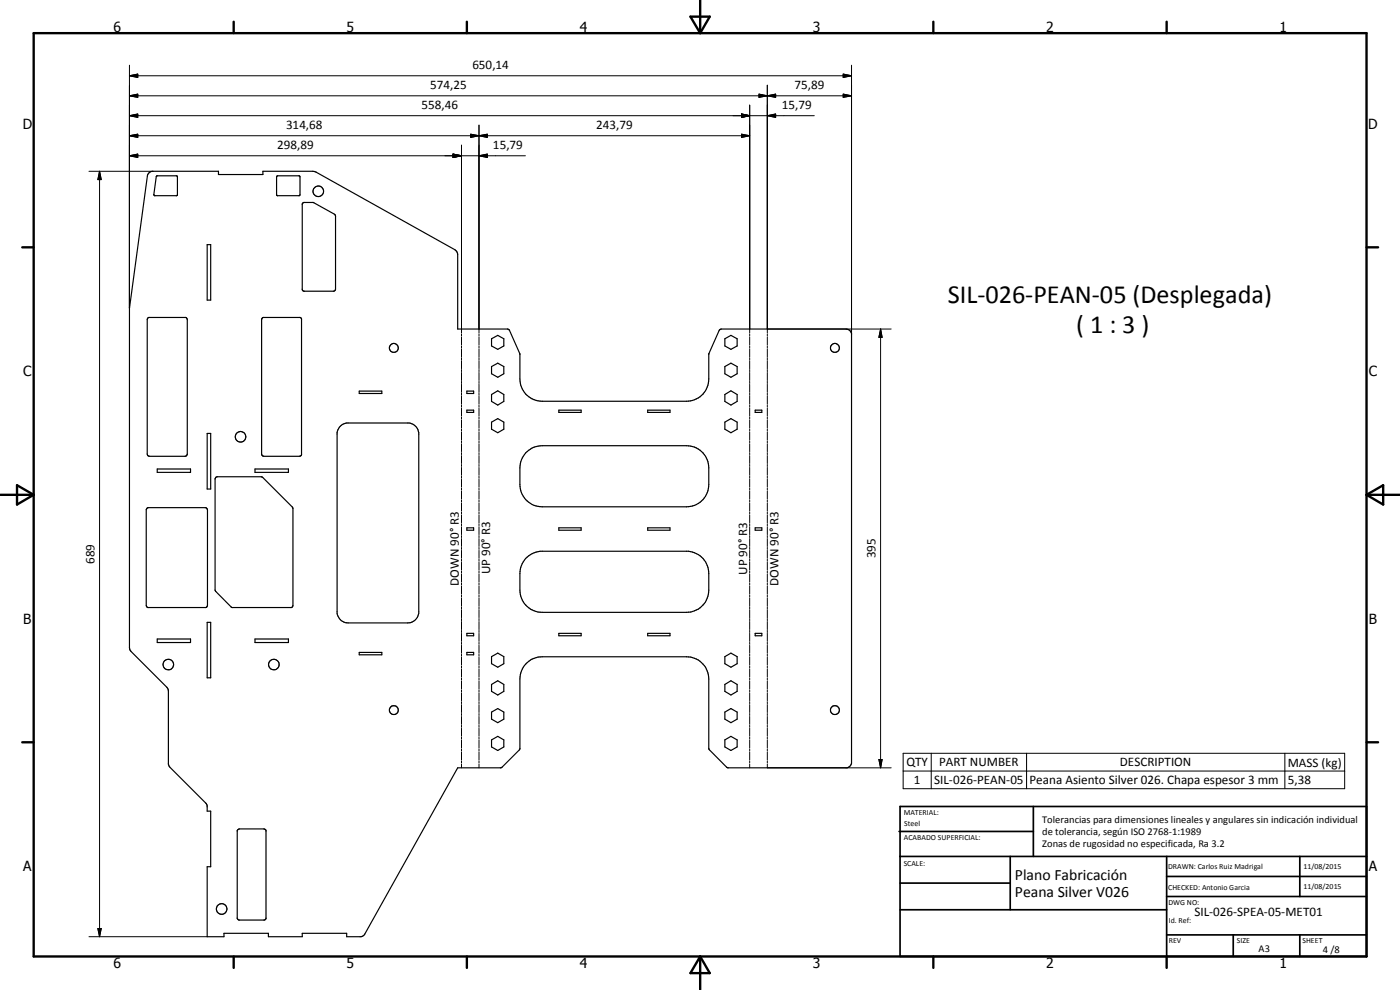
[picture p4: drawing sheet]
<svg xmlns="http://www.w3.org/2000/svg" width="420mm" height="297mm" viewBox="0 0 420 297" stroke-linecap="round" stroke-linejoin="round" font-family="sans-serif">
<g fill="none" stroke="#000" stroke-width=".35">
<path d="M44.6 52l.7-.5 .6-.1h19.7v1h13.3v-1h15l1 .2 42 23.7 .5 1.1v22.3h14.9l.5 .3 3.2 7.2v7.5a6.6 6.6 0 0 0 6.7 6.7h43.3a6.7 6.7 0 0 0 6.7-6.7v-7.5l3.1-7.1 .5-.3 37.6-.1 1.1 .4 .5 .7 .1 129.2-.3 .5-1.1 .9-36-.1-5.4-5.4-.1-.4v-20.8a6.7 6.7 0 0 0-6.7-6.6h-43.3a6.7 6.7 0 0 0-6.7 6.6l-.1 21.2-5.5 5.5h-13l-28.3 50.3-.7 .4h-4.4v-1.1h-13.3v1.1h-10.2v-1.1h-13.3v1.1h-5v-21h1v-16.7h-1v-1.6l-.3-.7-11.2-11.3-.2-.5-.1-22.5-11.1-11.3-.4-1.2v-101.9l5.3-39.6zM46.9 52.9l.2-.2 6.1 .1v5.7l-.2 .2h-6.7l-.1-.4zM83.1 52.8h6.8v5.8l-6.7 .1-.2-.3zM62.2 73.4h1v16.6h-1zM90.9 60.9l.3-.2h2.8l6.6 3.8 .1 22.2-.5 .7h-9l-.4-.4-.1-25.8zM44.3 95.5l.4-.3h11l.5 .5v40.5l-.3 .6-11 .1-.6-.3zM78.6 95.5l.4-.3h11l.5 .3v40.9l-.3 .4-11 .1-.6-.3zM107.8 117.3h6.8v.8h-6.8zM140.1 117.3h2v.8h-2zM147.5 110l1.9-1 1.8 1v2.1l-1.8 1.1-1.9-1.1zM147.5 101.6l1.9-1 1.8 1v2.2l-1.8 1-1.9-1zM147.5 118.4l1.9-1.1 1.8 1.1v2l-1.8 1.1-1.9-1.1z"/>
<path d="M217.5 110l1.9-1 1.8 1v2.1l-1.8 1.1-1.9-1.1zM217.5 101.6l1.9-1 1.8 1v2.2l-1.8 1-1.9-1zM217.5 118.4l1.9-1.1 1.8 1.1v2l-1.8 1.1-1.9-1.1zM62.2 130h1v16.7h-1zM101.8 128.2l1-.9 1.2-.4h18.8a3.5 3.5 0 0 1 2.9 2.9v54.2a3.4 3.4 0 0 1-3.3 2.9h-17.9a3.4 3.4 0 0 1-3.3-2.9v-54.2zM140.1 123.1h2v.6h-2zM147.5 126.7l1.9-1.1 1.8 1.1v2.1l-1.8 1-1.9-1zM157.8 135.9a6.5 6.5 0 0 1 4.9-2.2h43.3a6.7 6.7 0 0 1 6.7 6.7v5a6.7 6.7 0 0 1-6.7 6.7h-43.3a6.6 6.6 0 0 1-6.7-6.7v-5a6.9 6.9 0 0 1 1.8-4.5zM167.7 123.1h6.7v.6h-6.7zM194.4 123.1h6.7v.6h-6.7zM217.5 126.7l1.9-1.1 1.8 1.1v2.1l-1.8 1-1.9-1zM226.6 123.1h2v.6h-2z"/>
<path d="M44.1 152.5l.3-.2h17.4l.3 .4 .2 29-.4 .5-17.5 .1-.4-.3-.1-29zM47.2 140.7h10v1h-10zM64.8 143.3l.4-.3 13.5 .1 9.1 9.2 .1 29.4-.3 .5-17.9 .1-5.1-5.1-.1-33.5zM76.5 140.7h10.1v1h-10.1zM140.1 158.4h2v.7h-2zM167.7 158.4h6.7v.7h-6.7zM194.4 158.4h6.7v.7h-6.7zM226.6 158.4h2v.7h-2zM157.8 167.6l1.9-1.5 2.4-.7h44.6a6.8 6.8 0 0 1 6 6.7v5a6.7 6.7 0 0 1-6.7 6.6h-43.3a6.7 6.7 0 0 1-6.7-6.6v-5a7.1 7.1 0 0 1 1.8-4.5zM47.2 191.7h10v1.1h-10zM62.2 186.7h1v16.7h-1zM76.5 191.7h10.1v1.1h-10.1z"/>
<path d="M107.8 195.7h6.8v.8h-6.8zM140.1 195.7h2v.8h-2zM140.1 190h2v.8h-2zM147.5 197l1.9-1 1.8 1v2.1l-1.8 1.1-1.9-1.1zM167.7 190h6.7v.8h-6.7zM194.4 190h6.7v.8h-6.7zM217.5 197l1.9-1 1.8 1v2.1l-1.8 1.1-1.9-1.1zM226.6 190h2v.8h-2zM147.5 205.4l1.9-1.1 1.8 1.1v2l-1.8 1.1-1.9-1.1zM147.5 213.7l1.9-1.1 1.8 1.1v2.1l-1.8 1-1.9-1zM217.5 205.4l1.9-1.1 1.8 1.1v2l-1.8 1.1-1.9-1.1zM217.5 213.7l1.9-1.1 1.8 1.1v2.1l-1.8 1-1.9-1z"/>
<path d="M147.5 222l1.9-1.1 1.8 1.1v2.1l-1.8 1.1-1.9-1.1zM217.5 222l1.9-1.1 1.8 1.1v2.1l-1.8 1.1-1.9-1.1zM71.3 249l.5-.3h7.4l.6 .3v26.6l-.4 .5h-7.7l-.5-.5z"/>
<circle cx="95.5" cy="57.4" r="1.58"/>
<circle cx="118.2" cy="104.4" r="1.33"/>
<circle cx="250.6" cy="104.4" r="1.34"/>
<circle cx="72.2" cy="131.1" r="1.58"/>
<circle cx="50.5" cy="199.4" r="1.58"/>
<circle cx="82.2" cy="199.4" r="1.58"/>
<circle cx="118.2" cy="213.1" r="1.35"/>
<circle cx="250.6" cy="213.1" r="1.33"/>
<circle cx="66.5" cy="272.7" r="1.59"/>
</g>
<g fill="none" stroke="#000" stroke-width=".3">
<path d="M38.9 19.6v72.8M255.6 19.6v80.8M38.9 34.7l2.4-.5v1zM38.9 28.7l2.4-.5v1zM38.9 22.7l2.4-.5v1zM38.9 34.7h205.5M38.9 28.7h216.7M38.9 22.7h216.7M143.8 37.5v62.4M222.5 34.2l2.5 .5-2.5 .5zM225 31.5v68.4M227.8 28.2l2.5 .5-2.5 .5z"/>
<path d="M230.3 34.7l2.5-.5v1zM230.3 28.7l2.5-.5v1zM230.3 25.6v74.3M253.1 22.2l2.5 .5-2.5 .5zM253.1 28.2l2.5 .5-2.5 .5zM26.7 51.4h19.2M29.9 51.4l.5 2.5h-1zM29.9 51.4v229.7M38.9 46.7l2.4-.5v1zM38.9 40.7l2.4-.4v.9zM38.9 46.7h118.8M38.9 40.7h186.1"/>
<path d="M136 46.2l2.5 .5-2.5 .5zM138.5 43.6v56.3M141.3 40.3l2.5 .4-2.5 .5zM143.8 46.7l2.5-.5v1zM143.8 40.7l2.5-.4v.9zM222.5 40.3l2.5 .4-2.5 .5zM230.3 98.7h37.2M264.3 98.7l.4 2.5h-.9zM264.3 98.7v131.7M138.5 100.2v.6M138.5 101.1v2.4M138.5 103.8v.6"/>
<path d="M138.5 104.6v2.5M138.5 107.3v.6M138.5 108.2v2.4M138.5 110.9v.6M138.5 111.8v2.4M138.5 114.4v.7M138.5 115.3v2.4M138.5 118v.6M138.5 118.9v2.4M143.8 100.2v.6M143.8 101.1v2.4M143.8 103.8v.6"/>
<path d="M143.8 104.6v2.5M143.8 107.3v.6M143.8 108.2v2.4M143.8 110.9v.6M143.8 111.8v2.4M143.8 114.4v.7M143.8 115.3v2.4M143.8 118v.6M143.8 118.9v2.4M225 100.2v.6M225 101.1v2.4M225 103.8v.6"/>
<path d="M225 104.6v2.5M225 107.3v.6M225 108.2v2.4M225 110.9v.6M225 111.8v2.4M225 114.4v.7M225 115.3v2.4M225 118v.6M225 118.9v2.4M230.3 100.2v.6M230.3 101.1v2.4M230.3 103.8v.6"/>
<path d="M230.3 104.6v2.5M230.3 107.3v.6M230.3 108.2v2.4M230.3 110.9v.6M230.3 111.8v2.4M230.3 114.4v.7M230.3 115.3v2.4M230.3 118v.6M230.3 118.9v2.4M138.5 121.6v.6M138.5 122.5v2.3M138.5 125.1v.6"/>
<path d="M138.5 126v2.4M138.5 128.7v.6M138.5 129.6v2.4M138.5 132.2v.6M138.5 133.1v2.4M138.5 135.8v.6M138.5 136.7v2.4M138.5 139.4v.6M143.8 121.6v.6M143.8 122.5v2.3M143.8 125.1v.6M143.8 126v2.4"/>
<path d="M143.8 128.7v.6M143.8 129.6v2.4M143.8 132.2v.6M143.8 133.1v2.4M143.8 135.8v.6M143.8 136.7v2.4M143.8 139.4v.6M225 121.6v.6M225 122.5v2.3M225 125.1v.6M225 126v2.4M225 128.7v.6"/>
<path d="M225 129.6v2.4M225 132.2v.6M225 133.1v2.4M225 135.8v.6M225 136.7v2.4M225 139.4v.6M230.3 121.6v.6M230.3 122.5v2.3M230.3 125.1v.6M230.3 126v2.4M230.3 128.7v.6M230.3 129.6v2.4"/>
<path d="M230.3 132.2v.6M230.3 133.1v2.4M230.3 135.8v.6M230.3 136.7v2.4M230.3 139.4v.6M138.5 140.3v2.3M138.5 142.9v.6M138.5 143.8v2.4M138.5 146.5v.6M138.5 147.4v2.3M138.5 150v.6M138.5 150.9v2.4"/>
<path d="M138.5 153.6v.6M138.5 154.5v2.3M138.5 157.1v.6M138.5 158v2.4M143.8 140.3v2.3M143.8 142.9v.6M143.8 143.8v2.4M143.8 146.5v.6M143.8 147.4v2.3M143.8 150v.6M143.8 150.9v2.4M143.8 153.6v.6"/>
<path d="M143.8 154.5v2.3M143.8 157.1v.6M143.8 158v2.4M225 140.3v2.3M225 142.9v.6M225 143.8v2.4M225 146.5v.6M225 147.4v2.3M225 150v.6M225 150.9v2.4M225 153.6v.6M225 154.5v2.3"/>
<path d="M225 157.1v.6M225 158v2.4M230.3 140.3v2.3M230.3 142.9v.6M230.3 143.8v2.4M230.3 146.5v.6M230.3 147.4v2.3M230.3 150v.6M230.3 150.9v2.4M230.3 153.6v.6M230.3 154.5v2.3M230.3 157.1v.6"/>
<path d="M230.3 158v2.4M138.5 160.7v.6M138.5 161.6v2.4M138.5 164.3v.5M138.5 165.1v2.4M138.5 167.8v.6M138.5 168.7v2.4M138.5 171.4v.6M138.5 172.3v2.3M138.5 174.9v.6M138.5 175.8v2.4M138.5 178.5v.6"/>
<path d="M138.5 179.4v2.4M143.8 160.7v.6M143.8 161.6v2.4M143.8 164.3v.5M143.8 165.1v2.4M143.8 167.8v.6M143.8 168.7v2.4M143.8 171.4v.6M143.8 172.3v2.3M143.8 174.9v.6M143.8 175.8v2.4M143.8 178.5v.6"/>
<path d="M143.8 179.4v2.4M225 160.7v.6M225 161.6v2.4M225 164.3v.5M225 165.1v2.4M225 167.8v.6M225 168.7v2.4M225 171.4v.6M225 172.3v2.3M225 174.9v.6M225 175.8v2.4M225 178.5v.6"/>
<path d="M225 179.4v2.4M230.3 160.7v.6M230.3 161.6v2.4M230.3 164.3v.5M230.3 165.1v2.4M230.3 167.8v.6M230.3 168.7v2.4M230.3 171.4v.6M230.3 172.3v2.3M230.3 174.9v.6M230.3 175.8v2.4M230.3 178.5v.6"/>
<path d="M230.3 179.4v2.4M138.5 182v.7M138.5 182.9v2.4M138.5 185.6v.6M138.5 186.5v2.4M138.5 189.1v.7M138.5 190v2.4M138.5 192.7v.6M138.5 193.6v2.4M138.5 196.3v.6M138.5 197.2v2.4M138.5 199.9v.5"/>
<path d="M143.8 182v.7M143.8 182.9v2.4M143.8 185.6v.6M143.8 186.5v2.4M143.8 189.1v.7M143.8 190v2.4M143.8 192.7v.6M143.8 193.6v2.4M143.8 196.3v.6M143.8 197.2v2.4M143.8 199.9v.5M225 182v.7"/>
<path d="M225 182.9v2.4M225 185.6v.6M225 186.5v2.4M225 189.1v.7M225 190v2.4M225 192.7v.6M225 193.6v2.4M225 196.3v.6M225 197.2v2.4M225 199.9v.5M230.3 182v.7M230.3 182.9v2.4"/>
<path d="M230.3 185.6v.6M230.3 186.5v2.4M230.3 189.1v.7M230.3 190v2.4M230.3 192.7v.6M230.3 193.6v2.4M230.3 196.3v.6M230.3 197.2v2.4M230.3 199.9v.5M138.5 200.7v2.4M138.5 203.4v.6M138.5 204.3v2.4"/>
<path d="M138.5 207v.6M138.5 207.9v2.3M138.5 210.5v.6M138.5 211.4v2.4M138.5 214.1v.6M138.5 215v2.3M138.5 217.6v.6M138.5 218.5v2.4M143.8 200.7v2.4M143.8 203.4v.6M143.8 204.3v2.4M143.8 207v.6"/>
<path d="M143.8 207.9v2.3M143.8 210.5v.6M143.8 211.4v2.4M143.8 214.1v.6M143.8 215v2.3M143.8 217.6v.6M143.8 218.5v2.4M225 200.7v2.4M225 203.4v.6M225 204.3v2.4M225 207v.6M225 207.9v2.3"/>
<path d="M225 210.5v.6M225 211.4v2.4M225 214.1v.6M225 215v2.3M225 217.6v.6M225 218.5v2.4M230.3 200.7v2.4M230.3 203.4v.6M230.3 204.3v2.4M230.3 207v.6M230.3 207.9v2.3M230.3 210.5v.6"/>
<path d="M230.3 211.4v2.4M230.3 214.1v.6M230.3 215v2.3M230.3 217.6v.6M230.3 218.5v2.4M138.5 221.2v.6M138.5 222.1v2.4M138.5 224.7v.6M138.5 225.6v2.4M138.5 228.3v.6M138.5 229.2v1.2M143.8 221.2v.6"/>
<path d="M143.8 222.1v2.4M143.8 224.7v.6M143.8 225.6v2.4M143.8 228.3v.6M143.8 229.2v1.2M225 221.2v.6M225 222.1v2.4M225 224.7v.6M225 225.6v2.4M225 228.3v.6M225 229.2v1.2M230.3 221.2v.6"/>
<path d="M230.3 222.1v2.4M230.3 224.7v.6M230.3 225.6v2.4M230.3 228.3v.6M230.3 229.2v1.2h37.2M263.8 227.9h.9l-.4 2.5zM271 226h132.6v10.6h-132.6zM271 231.4h132.6M279.5 226v10.6M308.1 226v10.6M385.6 226v10.6M29.4 278.6h1l-.5 2.5z"/>
<path d="M26.7 281.1h35.5"/>
</g>
<g fill="none" stroke="#000" stroke-width=".71">
<path d="M10.1 9.9h400v277.1h-400zM70.1 6.5v3.4M140.1 6.5v3.4M207.2 5h5.8l-2.9 4.9zM210.1 0v9.9M280.1 6.5v3.4M350.1 6.5v3.4M6.7 74.2h3.4M410.1 74.2h3.5M.1 148.5h10M5.1 145.6l5 2.9-5 2.9zM410.1 148.5h10"/>
<path d="M410.1 148.5l5-2.9v5.8zM6.7 222.7h3.4M410.1 222.7h3.5M70.1 287v3.4M140.1 287v3.4M210.1 287v10M210.1 287l2.9 5h-5.8zM280.1 287v3.4M350.1 287v3.4"/>
</g>
<g fill="none" stroke="#000" stroke-width=".51">
<path d="M269.8 249.5h40.3M270.1 242h140v45h-140zM270.1 257h140M303.2 257v16M310.1 242v15M350.1 257v30M390.1 257v12M270.1 265h33.1M270.1 273h80M350.1 269h60M350.1 263h60M350.1 280.5h60"/>
<path d="M370.1 280.5v6.5M390.1 280.5v6.5"/>
</g>
<g fill="#000">
<path d="M38.9 34.7l2.4-.5v1zM38.9 28.7l2.4-.5v1zM38.9 22.7l2.4-.5v1zM222.5 34.2l2.5 .5-2.5 .5zM227.8 28.2l2.5 .5-2.5 .5zM230.3 34.7l2.5-.5v1zM230.3 28.7l2.5-.5v1zM253.1 22.2l2.5 .5-2.5 .5zM253.1 28.2l2.5 .5-2.5 .5zM29.9 51.4l.5 2.5h-1zM38.9 46.7l2.4-.5v1zM38.9 40.7l2.4-.4v.9z"/>
<path d="M136 46.2l2.5 .5-2.5 .5zM141.3 40.3l2.5 .4-2.5 .5zM143.8 46.7l2.5-.5v1zM143.8 40.7l2.5-.4v.9zM222.5 40.3l2.5 .4-2.5 .5zM264.3 98.7l.4 2.5h-.9zM263.8 227.9h.9l-.4 2.5zM29.4 278.6h1l-.5 2.5z"/>
</g>
<g font-size="7.9">
<text x="284.4" y="91">SIL-026-PEAN-05 (Desplegada)</text>
<text x="323" y="100">( 1 : 3 )</text>
</g>
<g font-size="4.7">
<text x="304.6" y="263.9">Plano Fabricación</text>
<text x="304.6" y="269.3">Peana Silver V026</text>
</g>
<g font-size="4.2">
<text x="34" y="9.6">6</text>
<text x="104" y="9.6">5</text>
<text x="174" y="9.6">4</text>
<text x="244" y="9.6">3</text>
<text x="314" y="9.6">2</text>
<text x="384" y="9.6">1</text>
<text x="6.8" y="38.7">D</text>
<text x="410.6" y="38.7">D</text>
<text x="7" y="112.9">C</text>
<text x="410.8" y="112.9">C</text>
<text x="7" y="187.1">B</text>
<text x="410.8" y="187.1">B</text>
<text x="7" y="261.4">A</text>
<text x="410.8" y="261.4">A</text>
<text x="34" y="290.4">6</text>
<text x="104" y="290.4">5</text>
<text x="174" y="290.4">4</text>
<text x="244" y="290.4">3</text>
<text x="314" y="290.4">2</text>
<text x="384" y="290.4">1</text>
</g>
<g font-size="3.9">
<text x="141.8" y="20.7">650,14</text>
<text x="129.1" y="26.7">574,25</text>
<text x="238.5" y="26.7">75,89</text>
<text x="126.5" y="32.7">558,46</text>
<text x="234.7" y="32.7">15,79</text>
<text x="85.8" y="38.7">314,68</text>
<text x="178.9" y="38.7">243,79</text>
<text x="83.2" y="44.7">298,89</text>
<text x="147.9" y="44.7">15,79</text>
<text x="262.7" y="167.6" transform="rotate(-90 262.7 167.6)">395</text>
<text x="28.4" y="169.2" transform="rotate(-90 28.4 169.2)">689</text>
<text x="147.1" y="172.3" transform="rotate(-90 147.1 172.3)">UP 90° R3</text>
<text x="224.2" y="172.5" transform="rotate(-90 224.2 172.5)">UP 90° R3</text>
<text x="137.7" y="175.7" transform="rotate(-90 137.7 175.7)">DOWN 90° R3</text>
<text x="233.7" y="175.7" transform="rotate(-90 233.7 175.7)">DOWN 90° R3</text>
<text x="272" y="230">QTY</text>
<text x="281.8" y="230">PART NUMBER</text>
<text x="336.1" y="230">DESCRIPTION</text>
<text x="386.5" y="230">MASS (kg)</text>
<text x="274.3" y="235.2">1</text>
<text x="280.4" y="235.2">SIL-026-PEAN-05</text>
<text x="309" y="235.3">Peana Asiento Silver 026. Chapa espesor 3 mm</text>
<text x="386.5" y="235.2">5,38</text>
<text x="358.5" y="275">SIL-026-SPEA-05-MET01</text>
</g>
<g font-size="3.1">
<text x="312.7" y="246.8">Tolerancias para dimensiones lineales y angulares sin indicación individual</text>
<text x="312.7" y="250.4">de tolerancia, según ISO 2768-1:1989</text>
<text x="312.7" y="254">Zonas de rugosidad no especificada, Ra 3.2</text>
<text x="377.7" y="285.6">A3</text>
<text x="397" y="285.9">4 /8</text>
</g>
<g font-size="2.4">
<text x="271.2" y="244.4">MATERIAL:</text>
<text x="271.3" y="252">ACABADO SUPERFICIAL:</text>
<text x="271.4" y="247.9">Steel</text>
<text x="271.2" y="259.7">SCALE:</text>
<text x="350.6" y="260.8">DRAWN: Carlos Ruiz Madrigal</text>
<text x="391.2" y="260.6">11/08/2015</text>
<text x="350.6" y="267">CHECKED: Antonio Garcia</text>
<text x="391.2" y="266.7">11/08/2015</text>
<text x="350.6" y="271.4">DWG NO:</text>
<text x="350.8" y="276.9">Id. Ref:</text>
<text x="350.8" y="282.8">REV</text>
<text x="371.2" y="282.9">SIZE</text>
<text x="390.9" y="282.9">SHEET</text>
</g>
</svg>
